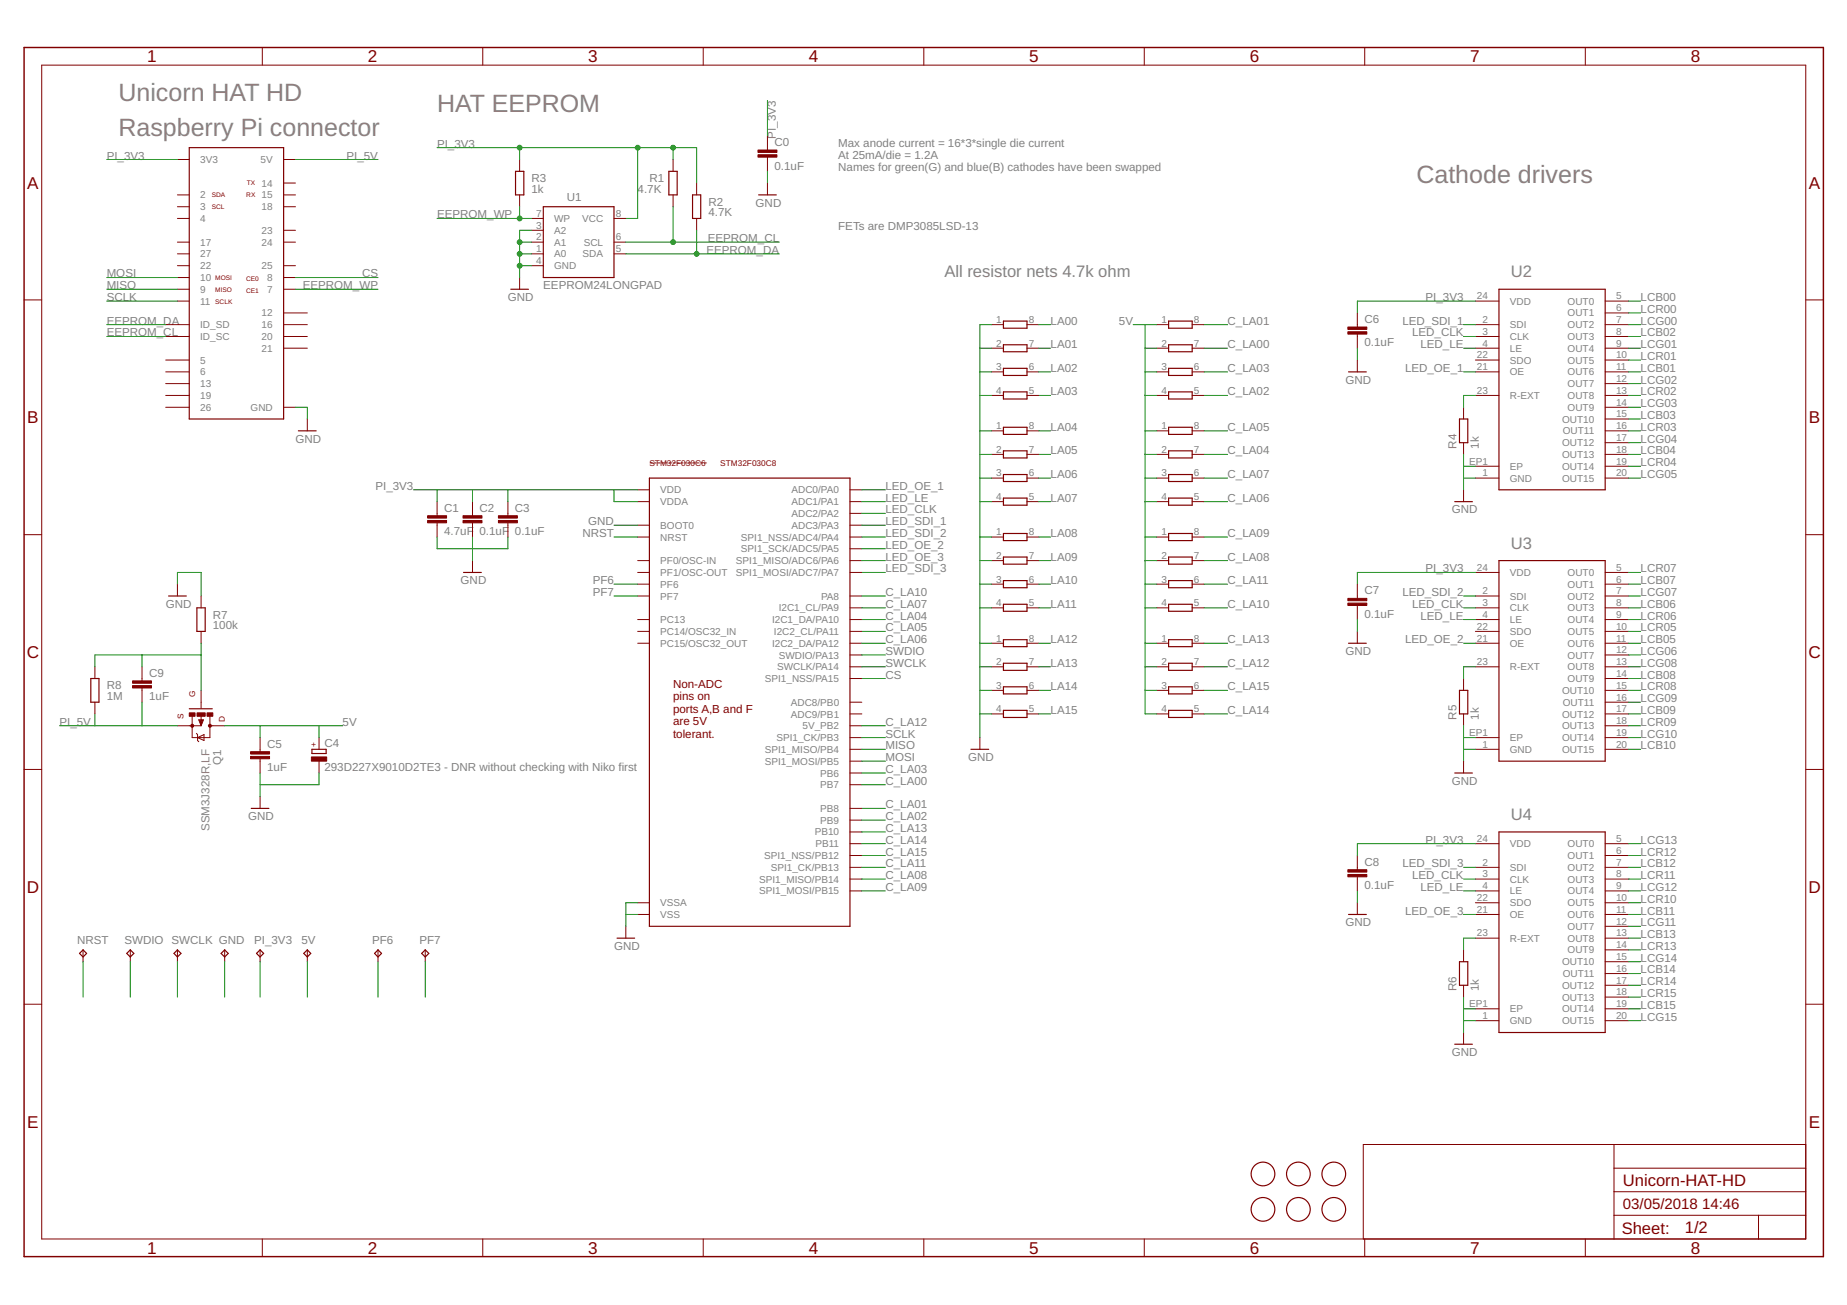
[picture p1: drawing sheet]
<svg xmlns="http://www.w3.org/2000/svg" width="297mm" height="210mm" viewBox="0 0 297 210" stroke-linecap="round" stroke-linejoin="round" font-family="sans-serif">
<g fill="none" stroke="#800000" stroke-width=".16">
<path d="M6.7 10.5h283.7v188.8h-283.7zM42.2 7.6v2.9M77.6 7.6v2.9M113.1 7.6v2.9M148.6 7.6v2.9M184 7.6v2.9M219.5 7.6v2.9M255 7.6v2.9M28.5 25.7h1.9M28.5 31.3h1.9M28.5 33.3h1.9M28.5 35.1h1.9"/>
<path d="M28.5 38.9h1.9M45.6 25.7h1.9M45.6 31.3h1.9M45.6 33.3h1.9M45.6 29.4h1.9M45.6 38.9h1.9M45.6 37h1.9M83.6 25.7v1.9M83.6 31.3v2M85.5 35.1h1.9M85.5 38.9h1.9M85.5 37h1.9"/>
<path d="M98.7 35.1h1.9M98.7 38.9h1.9M108.2 25.7v1.9M108.2 31.3v2M112 29.4v1.9M112 35.1v1.9M123.4 21.9v2.2M123.4 25.3v2.3M123.4 29.4v1.9M3.9 48.2h2.8M26.6 52.2h3.8M26.6 54.1h3.8"/>
<path d="M26.6 57.9h3.8M26.6 59.8h3.8M28.5 40.8h1.9M28.5 42.7h1.9M28.5 44.6h1.9M28.5 46.5h1.9M28.5 48.4h1.9M45.6 42.7h1.9M45.6 44.6h1.9M45.6 46.5h1.9M45.6 52.2h3.8M45.6 54.1h3.8"/>
<path d="M45.6 56h3.8M45.6 50.3h3.8M83.6 44.6v1.9M85.5 40.8h1.9M85.5 42.7h1.9M98.7 40.8h1.9M159.5 52.2h1.9M159.5 59.8h1.9M159.5 56h1.9M165.2 52.2h1.9M165.2 59.8h1.9M165.2 56h1.9"/>
<path d="M186 52.2h1.9M186 59.8h1.9M186 56h1.9M191.7 52.2h1.9M191.7 59.8h1.9M191.7 56h1.9M218.3 50.3v2.3M218.3 53.7v2.3M218.3 57.9v1.9M237.3 48.4h3.8M237.3 52.2h3.8M237.3 54.1h3.8"/>
<path d="M237.3 57.9h3.8M237.3 59.8h3.8M237.3 56h3.8M258.1 48.4h3.8M258.1 52.2h3.8M258.1 54.1h3.8M258.1 57.9h3.8M258.1 59.8h3.8M258.1 56h3.8M258.1 50.3h3.8M290.4 48.2h2.8M26.6 65.5h3.8"/>
<path d="M26.6 61.7h3.8M26.6 63.6h3.8M45.6 65.5h1.9M49.4 67.4v1.9M102.6 78.8h1.8M136.7 78.8h1.9M159.5 63.6h1.9M159.5 76.9h1.9M159.5 69.3h1.9M159.5 73.1h1.9M165.2 63.6h1.9M165.2 76.9h1.9"/>
<path d="M165.2 69.3h1.9M165.2 73.1h1.9M186 63.6h1.9M186 76.9h1.9M186 69.3h1.9M186 73.1h1.9M191.7 63.6h1.9M191.7 76.9h1.9M191.7 69.3h1.9M191.7 73.1h1.9M235.4 65.5v1.9M235.4 71.2v1.9"/>
<path d="M235.4 78.8v1.9M237.3 63.6h3.8M237.3 76.9h3.8M237.3 75h3.8M258.1 65.5h3.8M258.1 61.7h3.8M258.1 63.6h3.8M258.1 76.9h3.8M258.1 67.4h3.8M258.1 69.3h3.8M258.1 71.2h3.8M258.1 73.1h3.8"/>
<path d="M258.1 75h3.8M3.9 86h2.8M28.5 94v1.9M32.3 95.9v1.9M70.3 80.7v2.3M70.3 84.1v2.3M76 80.7v2.3M76 84.1v2.3M76 90.2v1.9M81.7 80.7v2.3M81.7 84.1v2.3M102.6 92.1h1.8"/>
<path d="M102.6 95.9h1.8M102.6 99.7h1.8M102.6 94h1.8M102.6 80.7h1.8M102.6 84.5h1.8M102.6 86.4h1.8M102.6 90.2h1.8M136.7 92.1h1.9M136.7 95.9h1.9M136.7 97.8h1.9M136.7 99.7h1.9M136.7 80.7h1.9"/>
<path d="M136.7 82.6h1.9M136.7 84.5h1.9M136.7 86.4h1.9M136.7 88.3h1.9M136.7 90.2h1.9M159.5 97.8h1.9M159.5 94h1.9M159.5 80.7h1.9M159.5 86.4h1.9M159.5 90.2h1.9M165.2 97.8h1.9M165.2 94h1.9"/>
<path d="M165.2 80.7h1.9M165.2 86.4h1.9M165.2 90.2h1.9M186 97.8h1.9M186 94h1.9M186 80.7h1.9M186 86.4h1.9M186 90.2h1.9M191.7 97.8h1.9M191.7 94h1.9M191.7 80.7h1.9M191.7 86.4h1.9"/>
<path d="M191.7 90.2h1.9M218.3 94v2.2M218.3 97.4v2.3M237.3 92.1h3.8M237.3 95.9h3.8M237.3 97.8h3.8M237.3 99.7h3.8M258.1 92.1h3.8M258.1 95.9h3.8M258.1 97.8h3.8M258.1 99.7h3.8M258.1 94h3.8"/>
<path d="M290.4 86h2.8M15.3 107.3v1.8M15.3 112.9v1.9M22.8 107.3v2.2M22.8 110.7v2.2M28.5 116.7h3.8M30.9 115.2v3.4h2.9v-3.4M31.6 118l.2 .2v.9l.2 .2M31.8 118.6l1-.4v.9zM32 115.8h.7l-.4 .9zM32.3 101.6v1.9M32.3 111v2.9"/>
<path d="M32.3 115.2v.7M33.8 116.7h2.3M41.8 118.6v2.3M51.3 118.6v1.9M102.6 101.6h1.8M102.6 103.5h1.8M136.7 101.6h1.9M136.7 103.5h1.9M136.7 107.3h1.9M136.7 105.3h1.9M136.7 109.1h1.9M136.7 112.9h1.9"/>
<path d="M136.7 114.8h1.9M136.7 116.7h1.9M136.7 118.6h1.9M157.6 118.6v1.9M159.5 103.5h1.9M159.5 107.3h1.9M159.5 111h1.9M159.5 114.8h1.9M165.2 103.5h1.9M165.2 107.3h1.9M165.2 111h1.9M165.2 114.8h1.9"/>
<path d="M186 103.5h1.9M186 107.3h1.9M186 111h1.9M186 114.8h1.9M191.7 103.5h1.9M191.7 107.3h1.9M191.7 111h1.9M191.7 114.8h1.9M218.3 101.6v1.9M235.4 109.1v1.9M235.4 114.8v1.9M237.3 101.6h3.8"/>
<path d="M237.3 103.5h3.8M237.3 107.3h3.8M237.3 118.6h3.8M258.1 101.6h3.8M258.1 103.5h3.8M258.1 107.3h3.8M258.1 105.3h3.8M258.1 109.1h3.8M258.1 111h3.8M258.1 112.9h3.8M258.1 114.8h3.8M258.1 116.7h3.8"/>
<path d="M258.1 118.6h3.8M3.9 123.8h2.8M41.8 122v2.3M41.8 128.1v1.9M51.3 122.4v1.9M136.7 120.5h1.9M136.7 135.7h1.9M136.7 139.5h1.9M136.7 137.6h1.9M136.7 122.4h1.9M136.7 124.3h1.9M136.7 126.2h1.9"/>
<path d="M136.7 130h1.9M136.7 131.9h1.9M136.7 133.8h1.9M218.3 137.6v2.3M235.4 122.4v1.9M237.3 120.5h3.8M237.3 135.7h3.8M237.3 139.5h3.8M258.1 120.5h3.8M258.1 135.7h3.8M258.1 139.5h3.8M258.1 137.6h3.8"/>
<path d="M290.4 123.8h2.8M13.4 152.8v1.9M21 152.8v1.9M28.5 152.8v1.9M36.1 152.8v1.9M41.8 152.8v1.9M49.4 152.8v1.9M60.8 152.8v1.9M68.4 152.8v1.9M100.6 149v1.9M102.6 145.2h1.8M102.6 147.1h1.8"/>
<path d="M136.7 141.4h1.9M136.7 143.3h1.9M218.3 141v2.3M218.3 145.2v1.9M235.4 152.8v1.9M235.4 158.5v1.9M237.3 141.4h3.8M237.3 143.3h3.8M237.3 145.2h3.8M237.3 147.1h3.8M237.3 150.9h3.8M258.1 141.4h3.8"/>
<path d="M258.1 143.3h3.8M258.1 145.2h3.8M258.1 147.1h3.8M258.1 150.9h3.8M258.1 149h3.8M258.1 152.8h3.8M258.1 154.7h3.8M258.1 156.6h3.8M258.1 158.5h3.8M3.9 161.5h2.8M235.4 166.1v1.9M237.3 164.2h3.8"/>
<path d="M237.3 162.3h3.8M258.1 164.2h3.8M258.1 160.4h3.8M258.1 162.3h3.8M290.4 161.5h2.8M42.2 199.3v2.8M77.6 199.3v2.8M113.1 199.3v2.8M148.6 199.3v2.8M184 199.3v2.8M219.5 199.3v2.8M255 199.3v2.8"/>
<path d="M259.6 195.5h30.8M259.6 184.1v15.2M259.6 191.7h30.8M259.6 187.9h30.8M282.8 195.5v3.8M290.4 184.1h-71.2v15.2"/>
</g>
<path d="M3.9 7.6h289.3v194.5h-289.3zM32.2 115.9l.1 .6 .2-.6h-.2v.2" fill="none" stroke="#800000" stroke-width=".23"/>
<g fill="none" stroke="#800000" stroke-width=".19">
<path d="M30.4 23.7h15.2v43.7h-15.2zM82.9 27.6h1.3v3.7h-1.3zM87.4 33.3h11.3v11.3h-11.3zM107.6 27.6h1.3v3.7h-1.3zM111.4 31.3h1.3v3.8h-1.3zM122 31.3h2.8M82.1 46.5h2.9M161.4 51.6h3.8v1.2h-3.8zM161.4 55.5h3.8v1.1h-3.8zM161.4 59.2h3.8v1.2h-3.8zM187.9 51.6h3.8v1.2h-3.8zM187.9 55.5h3.8v1.1h-3.8z"/>
<path d="M187.9 59.2h3.8v1.2h-3.8zM216.9 59.8h2.8M241.1 46.5h17v32.3h-17zM48 69.3h2.8M104.4 76.9h32.3v72.1h-32.3zM161.4 63h3.8v1.2h-3.8zM161.4 68.7h3.8v1.2h-3.8zM161.4 72.5h3.8v1.2h-3.8zM161.4 76.3h3.8v1.1h-3.8zM187.9 63h3.8v1.2h-3.8zM187.9 68.7h3.8v1.2h-3.8zM187.9 72.5h3.8v1.2h-3.8z"/>
<path d="M187.9 76.3h3.8v1.1h-3.8zM234.7 67.4h1.4v3.8h-1.4zM27.1 95.9h2.9M31.7 97.8h1.3v3.8h-1.3zM74.5 92.1h2.9M161.4 80.1h3.8v1.2h-3.8zM161.4 85.8h3.8v1.2h-3.8zM161.4 89.6h3.8v1.1h-3.8zM161.4 93.4h3.8v1.1h-3.8zM161.4 97.2h3.8v1.1h-3.8zM187.9 80.1h3.8v1.2h-3.8zM187.9 85.8h3.8v1.2h-3.8z"/>
<path d="M187.9 89.6h3.8v1.1h-3.8zM187.9 93.4h3.8v1.1h-3.8zM187.9 97.2h3.8v1.1h-3.8zM234 80.7h2.8M241.1 90.2h17v32.2h-17zM14.6 109.1h1.3v3.8h-1.3zM30.4 114h3.7M161.4 102.9h3.8v1.1h-3.8zM161.4 106.7h3.8v1.1h-3.8zM161.4 110.5h3.8v1.1h-3.8zM161.4 114.3h3.8v1.1h-3.8zM187.9 102.9h3.8v1.1h-3.8z"/>
<path d="M187.9 106.7h3.8v1.1h-3.8zM187.9 110.5h3.8v1.1h-3.8zM187.9 114.3h3.8v1.1h-3.8zM216.9 103.5h2.8M234.7 111h1.4v3.8h-1.4zM40.4 130h2.8M50.2 120.5h2.3v.7h-2.3zM156.1 120.5h2.9M234 124.3h2.8M241.1 133.8h17v32.3h-17zM12.8 153.4l.6-.6 .5 .6-.5 .5zM20.4 153.4l.6-.6 .5 .6-.5 .5z"/>
<path d="M28.5 152.8l.6 .6-.6 .5-.5-.5zM35.6 153.4l.5-.6 .6 .6-.6 .5zM41.3 153.4l.5-.6 .6 .6-.6 .5zM49.4 152.8l.6 .6-.6 .5-.5-.5zM60.8 152.8l.6 .6-.6 .5-.6-.5zM68.4 152.8l.6 .6-.6 .5-.6-.5zM99.2 150.9h2.9M216.9 147.1h2.8M234.7 154.7h1.4v3.8h-1.4zM234 168h2.8"/>
<circle cx="203.1" cy="188.8" r="1.91"/>
<circle cx="203.1" cy="194.5" r="1.91"/>
<circle cx="208.8" cy="188.8" r="1.91"/>
<circle cx="208.8" cy="194.5" r="1.91"/>
<circle cx="214.5" cy="188.8" r="1.91"/>
<circle cx="214.5" cy="194.5" r="1.91"/>
</g>
<g fill="#800000" stroke="#800000" stroke-width=".16">
<path d="M121.9 24.9h3v.4h-3z"/>
<path d="M121.9 24.1h3v.4h-3z"/>
<path d="M68.8 83.7h3v.4h-3z"/>
<path d="M68.8 83h3v.3h-3z"/>
<path d="M74.5 83.7h3v.4h-3z"/>
<path d="M74.5 83h3v.3h-3z"/>
<path d="M80.2 83.7h3v.4h-3z"/>
<path d="M80.2 83h3v.3h-3z"/>
<path d="M40.3 121.7h3v.3h-3z"/>
<path d="M40.3 120.9h3v.4h-3z"/>
<path d="M216.8 53.4h3v.3h-3z"/>
<path d="M216.8 52.6h3v.4h-3z"/>
<path d="M216.8 97h3v.4h-3z"/>
<path d="M216.8 96.2h3v.4h-3z"/>
<path d="M216.8 140.7h3v.3h-3z"/>
<path d="M216.8 139.9h3v.4h-3z"/>
<path d="M50.1 121.8h2.4v.6h-2.4z"/>
<path d="M30.4 114.7h1v.5h-1z"/>
<path d="M33.3 114.7h.9v.5h-.9z"/>
<path d="M31.7 114.7h1.3v.5h-1.3z"/>
<path d="M21.3 110.3h3.1v.4h-3.1z"/>
<path d="M21.3 109.5h3.1v.4h-3.1z"/>
</g>
<g fill="#800000" stroke="#800000" stroke-width=".16">
<path d="M30.7 116.6l.2-.1 .2 .1v.3l-.2 .1-.2-.1z" fill-rule="evenodd"/>
<circle cx="33.8" cy="116.7" r=".25"/>
</g>
<g fill="none" stroke="#008000" stroke-width=".16">
<path d="M123.4 16.2v5.7M17.2 25.7h11.3M47.5 25.7h13.3M70.3 35.1h15.2M70.3 23.7h41.7v5.7M83.6 23.7v2M83.6 33.3v1.8M83.6 38.9h1.9M85.5 37h-1.9v7.6M100.6 38.9h24.7M102.6 23.7v11.4h-2M108.2 23.7v2"/>
<path d="M108.2 33.3v5.6M112 37v3.8M123.4 27.6v1.8M17.2 52.2h9.4M17.2 46.5h11.3M17.2 54.1h9.4M17.2 48.4h11.3M17.2 44.6h11.3M47.5 46.5h13.3M47.5 44.6h13.3M83.6 42.7h1.9M83.6 40.8h1.9"/>
<path d="M100.6 40.8h24.7M157.6 56h1.9M157.6 59.8h1.9M159.5 52.2h-1.9v66.4M167.1 52.2h1.9M167.1 56h1.9M167.1 59.8h1.9M182.2 52.2h3.8M184.1 52.2v62.6h1.9M184.1 56h1.9M184.1 59.8h1.9M193.6 52.2h3.8"/>
<path d="M193.6 56h3.8M193.6 59.8h3.8M218.3 56v1.9M235.4 52.2h1.9M235.4 56h1.9M235.4 59.8h1.9M235.4 54.1h1.9M237.3 48.4h-19v1.9M261.9 52.2h1.9M261.9 56h1.9M261.9 59.8h1.9M261.9 54.1h1.9"/>
<path d="M261.9 48.4h1.9M261.9 50.3h1.9M261.9 57.9h1.9M47.5 65.5h1.9v1.9M66.5 78.8h36.1M70.3 78.8v1.9M76 78.8v1.9M81.7 78.8v1.9M98.7 78.8v1.9h3.9M138.6 78.8h3.8M157.6 76.9h1.9M157.6 63.6h1.9"/>
<path d="M157.6 69.3h1.9M157.6 73.1h1.9M167.1 76.9h1.9M167.1 63.6h1.9M167.1 69.3h1.9M167.1 73.1h1.9M184.1 76.9h1.9M184.1 63.6h1.9M184.1 69.3h1.9M184.1 73.1h1.9M193.6 76.9h3.8M193.6 63.6h3.8"/>
<path d="M193.6 69.3h3.8M193.6 73.1h3.8M235.4 73.1v5.7M235.4 76.9h1.9M235.4 75h1.9M237.3 63.6h-1.9v1.9M261.9 65.5h1.9M261.9 76.9h1.9M261.9 75h1.9M261.9 63.6h1.9M261.9 69.3h1.9M261.9 73.1h1.9"/>
<path d="M261.9 67.4h1.9M261.9 71.2h1.9M261.9 61.7h1.9M28.5 94v-1.9h3.8v3.8M70.3 86.4v1.9h11.4v-1.9M76 86.4v3.8M98.7 86.4h3.9M98.7 94h3.9M98.7 84.5h3.9M98.7 95.9h3.9M138.6 88.3h3.8M138.6 80.7h3.8"/>
<path d="M138.6 86.4h3.8M138.6 90.2h3.8M138.6 97.8h3.8M138.6 84.5h3.8M138.6 92.1h3.8M138.6 82.6h3.8M138.6 99.7h3.8M138.6 95.9h3.8M157.6 80.7h1.9M157.6 86.4h1.9M157.6 90.2h1.9M157.6 94h1.9"/>
<path d="M157.6 97.8h1.9M167.1 80.7h1.9M167.1 86.4h1.9M167.1 90.2h1.9M167.1 94h1.9M167.1 97.8h1.9M184.1 80.7h1.9M184.1 86.4h1.9M184.1 90.2h1.9M184.1 94h1.9M184.1 97.8h1.9M193.6 80.7h3.8"/>
<path d="M193.6 86.4h3.8M193.6 90.2h3.8M193.6 94h3.8M193.6 97.8h3.8M218.3 99.7v1.9M235.4 97.8h1.9M235.4 99.7h1.9M235.4 95.9h1.9M237.3 92.1h-19v1.9M261.9 94h1.9M261.9 97.8h1.9M261.9 92.1h1.9"/>
<path d="M261.9 99.7h1.9M261.9 95.9h1.9M9.6 116.7h18.9M15.3 114.8v1.9M22.8 105.3v2M22.8 112.9v3.8M32.3 103.5v7.5M32.3 105.3h-17v2M36.1 116.7h19M41.8 116.7v1.9M51.3 116.7v1.9M138.6 118.6h3.8"/>
<path d="M138.6 103.5h3.8M138.6 107.3h3.8M138.6 116.7h3.8M138.6 109.1h3.8M138.6 101.6h3.8M138.6 105.3h3.8M157.6 114.8h1.9M157.6 103.5h1.9M157.6 107.3h1.9M157.6 111h1.9M167.1 114.8h1.9M167.1 103.5h1.9"/>
<path d="M167.1 107.3h1.9M167.1 111h1.9M184.1 103.5h1.9M184.1 107.3h1.9M184.1 111h1.9M193.6 114.8h3.8M193.6 103.5h3.8M193.6 107.3h3.8M193.6 111h3.8M235.4 116.7v5.7M235.4 118.6h1.9M235.4 103.5h1.9"/>
<path d="M237.3 107.3h-1.9v1.8M261.9 118.6h1.9M261.9 114.8h1.9M261.9 103.5h1.9M261.9 107.3h1.9M261.9 111h1.9M261.9 116.7h1.9M261.9 109.1h1.9M261.9 101.6h1.9M261.9 112.9h1.9M261.9 105.3h1.9M41.8 124.3v3.8"/>
<path d="M51.3 124.3v1.9h-9.5M138.6 120.5h3.8M138.6 126.2h3.8M138.6 135.7h3.8M138.6 122.4h3.8M138.6 137.6h3.8M138.6 139.5h3.8M138.6 130h3.8M138.6 124.3h3.8M138.6 133.8h3.8M138.6 131.9h3.8M235.4 120.5h1.9"/>
<path d="M235.4 139.5h1.9M237.3 135.7h-19v1.9M261.9 120.5h1.9M261.9 135.7h1.9M261.9 137.6h1.9M261.9 139.5h1.9M13.4 154.7v5.7M21 154.7v5.7M28.5 154.7v5.7M36.1 154.7v5.7M41.8 154.7v5.7M49.4 154.7v5.7"/>
<path d="M60.8 154.7v5.7M68.4 154.7v5.7M100.6 147.1h2M102.6 145.2h-2v3.8M138.6 141.4h3.8M138.6 143.3h3.8M218.3 143.3v1.9M235.4 147.1h1.9M235.4 141.4h1.9M235.4 143.3h1.9M237.3 150.9h-1.9v1.9M261.9 145.2h1.9"/>
<path d="M261.9 147.1h1.9M261.9 141.4h1.9M261.9 143.3h1.9M261.9 150.9h1.9M261.9 149h1.9M261.9 152.8h1.9M261.9 154.7h1.9M261.9 156.6h1.9M261.9 158.5h1.9M235.4 164.2h1.9M235.4 160.4v5.7M235.4 162.3h1.9"/>
<path d="M261.9 164.2h1.9M261.9 162.3h1.9M261.9 160.4h1.9"/>
</g>
<g fill="#008000" stroke="#008000" stroke-width=".16">
<circle cx="83.6" cy="42.7" r=".38"/>
<circle cx="83.6" cy="40.8" r=".38"/>
<circle cx="83.6" cy="38.9" r=".38"/>
<circle cx="83.6" cy="35.1" r=".38"/>
<circle cx="108.2" cy="38.9" r=".38"/>
<circle cx="112" cy="40.8" r=".38"/>
<circle cx="108.2" cy="23.7" r=".38"/>
<circle cx="102.6" cy="23.7" r=".38"/>
<circle cx="83.6" cy="23.7" r=".38"/>
</g>
<g font-size="4" fill="#808080">
<text x="19.1" y="16.2">Unicorn HAT HD</text>
<text x="19.1" y="21.9">Raspberry Pi connector</text>
<text x="70.3" y="18.1">HAT EEPROM</text>
<text x="227.8" y="29.5">Cathode drivers</text>
</g>
<g font-size="2.8" fill="#800000">
<text x="23.7" y="10">1</text>
<text x="59.1" y="10">2</text>
<text x="94.6" y="10">3</text>
<text x="130.1" y="10">4</text>
<text x="165.5" y="10">5</text>
<text x="201" y="10">6</text>
<text x="236.5" y="10">7</text>
<text x="271.9" y="10">8</text>
<text x="4.4" y="30.3">A</text>
<text x="290.9" y="30.3">A</text>
<text x="4.4" y="68.1">B</text>
<text x="290.9" y="68.1">B</text>
<text x="4.3" y="105.8">C</text>
<text x="290.8" y="105.8">C</text>
<text x="4.3" y="143.6">D</text>
<text x="290.8" y="143.6">D</text>
<text x="4.4" y="181.4">E</text>
<text x="290.9" y="181.4">E</text>
<text x="23.7" y="201.7">1</text>
<text x="59.1" y="201.7">2</text>
<text x="94.6" y="201.7">3</text>
<text x="130.1" y="201.7">4</text>
<text x="165.5" y="201.7">5</text>
<text x="201" y="201.7">6</text>
<text x="236.5" y="201.7">7</text>
<text x="271.9" y="201.7">8</text>
</g>
<g font-size="2.7" fill="#808080">
<text x="151.9" y="44.6">All resistor nets 4.7k ohm</text>
<text x="243" y="44.6">U2</text>
<text x="243" y="88.3">U3</text>
<text x="243" y="131.9">U4</text>
</g>
<g font-size="2.7" fill="#800000">
<text x="261" y="190.7">Unicorn-HAT-HD</text>
<text x="260.8" y="198.4">Sheet:</text>
<text x="271" y="198.3">1/2</text>
</g>
<g font-size="2.4" fill="#800000">
<text x="261" y="194.5">03/05/2018</text>
<text x="273.7" y="194.5">14:46</text>
</g>
<g font-size="1.9" fill="#808080">
<text x="70.3" y="23.8">PI_3V3</text>
<text x="124.6" y="23.5">C0</text>
<text x="124.8" y="22.3" transform="rotate(-90 124.8 22.3)">PI_3V3</text>
<text x="134.8" y="23.6">Max anode current = 16*3*single die current</text>
<text x="17.2" y="25.7">PI_3V3</text>
<text x="55.7" y="25.7">PI_5V</text>
<text x="85.5" y="29.3">R3</text>
<text x="104.4" y="29.3">R1</text>
<text x="124.6" y="27.3">0.1uF</text>
<text x="134.8" y="25.6">At 25mA/die = 1.2A</text>
<text x="134.8" y="27.6">Names for green(G) and blue(B) cathodes have been swapped</text>
<text x="70.3" y="35.1">EEPROM_WP</text>
<text x="85.5" y="31">1k</text>
<text x="91.2" y="32.3">U1</text>
<text x="102.5" y="31">4.7K</text>
<text x="113.9" y="34.8">4.7K</text>
<text x="113.9" y="33.1">R2</text>
<text x="121.5" y="33.2">GND</text>
<text x="113.6" y="40.8">EEPROM_DA</text>
<text x="113.8" y="38.9">EEPROM_CL</text>
<text x="134.8" y="36.9">FETs are DMP3085LSD-13</text>
<text x="17.2" y="44.6">MOSI</text>
<text x="17.2" y="46.5">MISO</text>
<text x="48.7" y="46.5">EEPROM_WP</text>
<text x="58.2" y="44.6">CS</text>
<text x="87.4" y="46.5">EEPROM24LONGPAD</text>
<text x="17.2" y="52.2">EEPROM_DA</text>
<text x="17.2" y="48.4">SCLK</text>
<text x="81.7" y="48.4">GND</text>
<text x="169" y="52.2">LA00</text>
<text x="180" y="52.2">5V</text>
<text x="197.4" y="52.2">C_LA01</text>
<text x="219.4" y="51.9">C6</text>
<text x="225.5" y="52.2">LED_SDI_1</text>
<text x="229.3" y="48.4">PI_3V3</text>
<text x="263.8" y="48.4">LCB00</text>
<text x="263.8" y="50.3">LCR00</text>
<text x="263.8" y="52.2">LCG00</text>
<text x="17.2" y="54.1">EEPROM_CL</text>
<text x="169" y="56">LA01</text>
<text x="169" y="59.8">LA02</text>
<text x="197.4" y="56">C_LA00</text>
<text x="197.4" y="59.8">C_LA03</text>
<text x="219.4" y="55.7">0.1uF</text>
<text x="226" y="59.8">LED_OE_1</text>
<text x="227.1" y="54.1">LED_CLK</text>
<text x="228.4" y="56">LED_LE</text>
<text x="263.8" y="56">LCG01</text>
<text x="263.8" y="57.9">LCR01</text>
<text x="263.8" y="59.8">LCB01</text>
<text x="263.8" y="54.1">LCB02</text>
<text x="169" y="63.6">LA03</text>
<text x="197.4" y="63.6">C_LA02</text>
<text x="216.4" y="61.7">GND</text>
<text x="263.8" y="63.6">LCR02</text>
<text x="263.8" y="65.5">LCG03</text>
<text x="263.8" y="61.7">LCG02</text>
<text x="47.5" y="71.2">GND</text>
<text x="169" y="69.3">LA04</text>
<text x="197.4" y="69.3">C_LA05</text>
<text x="263.8" y="67.4">LCB03</text>
<text x="263.8" y="69.3">LCR03</text>
<text x="263.8" y="71.2">LCG04</text>
<text x="169" y="73.1">LA05</text>
<text x="169" y="76.9">LA06</text>
<text x="197.4" y="73.1">C_LA04</text>
<text x="197.4" y="76.9">C_LA07</text>
<text x="234.3" y="72.1" transform="rotate(-90 234.3 72.1)">R4</text>
<text x="237.8" y="72.1" transform="rotate(-90 237.8 72.1)">1k</text>
<text x="263.8" y="73.1">LCB04</text>
<text x="263.8" y="75">LCR04</text>
<text x="263.8" y="76.9">LCG05</text>
<text x="60.4" y="78.8">PI_3V3</text>
<text x="71.4" y="82.3">C1</text>
<text x="77.1" y="82.3">C2</text>
<text x="82.8" y="82.3">C3</text>
<text x="142.4" y="82.6">LED_CLK</text>
<text x="142.4" y="80.7">LED_LE</text>
<text x="142.4" y="78.8">LED_OE_1</text>
<text x="169" y="80.7">LA07</text>
<text x="197.4" y="80.7">C_LA06</text>
<text x="233.5" y="82.6">GND</text>
<text x="71.4" y="86.1">4.7uF 0.1uF 0.1uF</text>
<text x="93.7" y="86.4">NRST</text>
<text x="94.6" y="84.5">GND</text>
<text x="142.4" y="84.5">LED_SDI_1</text>
<text x="142.4" y="86.4">LED_SDI_2</text>
<text x="142.4" y="88.3">LED_OE_2</text>
<text x="169" y="86.4">LA08</text>
<text x="197.4" y="86.4">C_LA09</text>
<text x="74.1" y="94">GND</text>
<text x="95.3" y="95.9">PF7</text>
<text x="95.3" y="94">PF6</text>
<text x="142.4" y="92.1">LED_SDI_3</text>
<text x="142.4" y="95.9">C_LA10</text>
<text x="142.4" y="90.2">LED_OE_3</text>
<text x="169" y="90.2">LA09</text>
<text x="169" y="94">LA10</text>
<text x="197.4" y="90.2">C_LA08</text>
<text x="197.4" y="94">C_LA11</text>
<text x="219.4" y="95.6">C7</text>
<text x="225.5" y="95.9">LED_SDI_2</text>
<text x="229.3" y="92.1">PI_3V3</text>
<text x="263.8" y="92.1">LCR07</text>
<text x="263.8" y="94">LCB07</text>
<text x="263.8" y="95.9">LCG07</text>
<text x="26.6" y="97.8">GND</text>
<text x="34.2" y="101.2">100k</text>
<text x="34.2" y="99.5">R7</text>
<text x="142.4" y="99.7">C_LA04</text>
<text x="142.4" y="101.6">C_LA05</text>
<text x="142.4" y="97.8">C_LA07</text>
<text x="169" y="97.8">LA11</text>
<text x="197.4" y="97.8">C_LA10</text>
<text x="219.4" y="99.4">0.1uF</text>
<text x="227.1" y="97.8">LED_CLK</text>
<text x="228.4" y="99.7">LED_LE</text>
<text x="263.8" y="97.8">LCB06</text>
<text x="263.8" y="99.7">LCR06</text>
<text x="263.8" y="101.6">LCR05</text>
<text x="142.4" y="107.2">SWCLK</text>
<text x="142.4" y="105.4">SWDIO</text>
<text x="142.4" y="103.5">C_LA06</text>
<text x="169" y="103.5">LA12</text>
<text x="169" y="107.2">LA13</text>
<text x="197.4" y="103.5">C_LA13</text>
<text x="197.4" y="107.2">C_LA12</text>
<text x="216.4" y="105.4">GND</text>
<text x="226" y="103.5">LED_OE_2</text>
<text x="263.8" y="107.2">LCG08</text>
<text x="263.8" y="105.4">LCG06</text>
<text x="263.8" y="103.5">LCB05</text>
<text x="17.2" y="112.6">1M</text>
<text x="17.2" y="110.9">R8</text>
<text x="24" y="112.7">1uF</text>
<text x="24" y="108.9">C9</text>
<text x="142.4" y="109.1">CS</text>
<text x="169" y="111">LA14</text>
<text x="197.4" y="111">C_LA15</text>
<text x="263.8" y="109.1">LCB08</text>
<text x="263.8" y="111">LCR08</text>
<text x="263.8" y="112.9">LCG09</text>
<text x="9.6" y="116.7">PI_5V</text>
<text x="55.1" y="116.7">5V</text>
<text x="142.4" y="118.6">SCLK</text>
<text x="142.4" y="116.7">C_LA12</text>
<text x="169" y="114.8">LA15</text>
<text x="197.4" y="114.8">C_LA14</text>
<text x="234.3" y="115.8" transform="rotate(-90 234.3 115.8)">R5</text>
<text x="237.8" y="115.8" transform="rotate(-90 237.8 115.8)">1k</text>
<text x="263.8" y="114.8">LCB09</text>
<text x="263.8" y="116.7">LCR09</text>
<text x="263.8" y="118.6">LCG10</text>
<text x="35.6" y="123" transform="rotate(-90 35.6 123)">Q1</text>
<text x="43" y="124">1uF</text>
<text x="43" y="120.2">C5</text>
<text x="52.2" y="124">293D227X9010D2TE3 - DNR without checking with Niko first</text>
<text x="52.2" y="120.2">C4</text>
<text x="142.4" y="122.4">MOSI</text>
<text x="142.4" y="120.5">MISO</text>
<text x="142.4" y="124.3">C_LA03</text>
<text x="155.7" y="122.4">GND</text>
<text x="263.8" y="120.5">LCB10</text>
<text x="39.9" y="131.9">GND</text>
<text x="142.4" y="126.2">C_LA00</text>
<text x="142.4" y="130">C_LA01</text>
<text x="142.4" y="131.9">C_LA02</text>
<text x="233.5" y="126.2">GND</text>
<text x="33.7" y="133.7" transform="rotate(-90 33.7 133.7)">SSM3J328R,LF</text>
<text x="142.4" y="133.8">C_LA13</text>
<text x="142.4" y="137.6">C_LA15</text>
<text x="142.4" y="135.7">C_LA14</text>
<text x="229.3" y="135.7">PI_3V3</text>
<text x="263.8" y="135.7">LCG13</text>
<text x="263.8" y="137.6">LCR12</text>
<text x="142.4" y="141.4">C_LA08</text>
<text x="142.4" y="143.3">C_LA09</text>
<text x="142.4" y="139.5">C_LA11</text>
<text x="219.4" y="143">0.1uF</text>
<text x="219.4" y="139.2">C8</text>
<text x="225.5" y="139.5">LED_SDI_3</text>
<text x="227.1" y="141.4">LED_CLK</text>
<text x="228.4" y="143.3">LED_LE</text>
<text x="263.8" y="139.5">LCB12</text>
<text x="263.8" y="141.4">LCR11</text>
<text x="263.8" y="143.3">LCG12</text>
<text x="216.4" y="149">GND</text>
<text x="226" y="147.1">LED_OE_3</text>
<text x="263.8" y="145.2">LCR10</text>
<text x="263.8" y="147.1">LCB11</text>
<text x="263.8" y="149">LCG11</text>
<text x="12.4" y="151.8">NRST</text>
<text x="20" y="151.8">SWDIO SWCLK GND</text>
<text x="40.9" y="151.8">PI_3V3</text>
<text x="48.5" y="151.8">5V</text>
<text x="59.9" y="151.8">PF6</text>
<text x="67.4" y="151.8">PF7</text>
<text x="98.8" y="152.8">GND</text>
<text x="263.8" y="150.9">LCB13</text>
<text x="263.8" y="152.8">LCR13</text>
<text x="263.8" y="154.7">LCG14</text>
<text x="234.3" y="159.4" transform="rotate(-90 234.3 159.4)">R6</text>
<text x="237.8" y="159.4" transform="rotate(-90 237.8 159.4)">1k</text>
<text x="263.8" y="160.4">LCR15</text>
<text x="263.8" y="156.6">LCB14</text>
<text x="263.8" y="158.5">LCR14</text>
<text x="263.8" y="162.3">LCB15</text>
<text x="263.8" y="164.2">LCG15</text>
<text x="233.5" y="169.9">GND</text>
</g>
<g font-size="1.9" fill="#800000">
<text x="104.4" y="75">---------------</text>
<text x="108.2" y="110.7">Non-ADC</text>
<text x="108.2" y="112.7">pins on</text>
<text x="108.2" y="114.7">ports A,B and F</text>
<text x="108.2" y="116.6">are 5V</text>
<text x="108.2" y="118.6">tolerant.</text>
</g>
<g font-size="1.6" fill="#808080">
<text x="32.2" y="26.2">3V3</text>
<text x="41.9" y="26.2">5V</text>
<text x="32.2" y="31.9">2</text>
<text x="32.2" y="33.8">3</text>
<text x="32.2" y="35.7">4</text>
<text x="42.1" y="30">14</text>
<text x="42.1" y="31.9">15</text>
<text x="42.1" y="33.8">18</text>
<text x="86.2" y="34.9">7</text>
<text x="89.1" y="35.7">WP</text>
<text x="93.6" y="35.7">VCC</text>
<text x="99" y="34.9">8</text>
<text x="32.2" y="39.5">17</text>
<text x="32.2" y="41.4">27</text>
<text x="42.1" y="37.6">23</text>
<text x="42.1" y="39.5">24</text>
<text x="86.2" y="40.6">1</text>
<text x="86.2" y="38.7">2</text>
<text x="86.2" y="36.8">3</text>
<text x="89.1" y="41.4">A0</text>
<text x="89.1" y="39.5">A1</text>
<text x="89.1" y="37.6">A2</text>
<text x="93.7" y="41.4">SDA</text>
<text x="93.9" y="39.5">SCL</text>
<text x="99" y="38.7">6</text>
<text x="99" y="40.6">5</text>
<text x="32.2" y="43.3">22</text>
<text x="32.2" y="45.2">10</text>
<text x="32.2" y="47.1">9</text>
<text x="42.1" y="43.3">25</text>
<text x="43" y="45.2">8</text>
<text x="43" y="47.1">7</text>
<text x="86.2" y="42.5">4</text>
<text x="89.1" y="43.3">GND</text>
<text x="32.2" y="49">11</text>
<text x="32.2" y="52.8">ID_SD</text>
<text x="42.1" y="52.8">16</text>
<text x="42.1" y="50.9">12</text>
<text x="160.2" y="52">1</text>
<text x="165.4" y="52">8</text>
<text x="186.8" y="52">1</text>
<text x="192" y="52">8</text>
<text x="237.5" y="48.2">24</text>
<text x="238.4" y="52">2</text>
<text x="238.4" y="53.9">3</text>
<text x="242.8" y="49">VDD</text>
<text x="242.8" y="52.8">SDI</text>
<text x="252.1" y="49">OUT0</text>
<text x="252.1" y="50.9">OUT1</text>
<text x="252.1" y="52.8">OUT2</text>
<text x="259.9" y="48.2">5</text>
<text x="259.9" y="50.1">6</text>
<text x="259.9" y="52">7</text>
<text x="259.9" y="53.9">8</text>
<text x="32.2" y="54.7">ID_SC</text>
<text x="32.2" y="58.5">5</text>
<text x="42.1" y="54.7">20</text>
<text x="42.1" y="56.6">21</text>
<text x="160.2" y="55.8">2</text>
<text x="160.2" y="59.5">3</text>
<text x="165.4" y="55.8">7</text>
<text x="165.4" y="59.5">6</text>
<text x="186.8" y="55.8">2</text>
<text x="186.8" y="59.5">3</text>
<text x="192" y="55.8">7</text>
<text x="192" y="59.5">6</text>
<text x="237.5" y="57.6">22</text>
<text x="237.5" y="59.5">21</text>
<text x="238.4" y="55.8">4</text>
<text x="242.8" y="54.7">CLK</text>
<text x="242.8" y="56.6">LE</text>
<text x="242.8" y="58.5">SDO</text>
<text x="252.1" y="54.7">OUT3</text>
<text x="252.1" y="56.6">OUT4</text>
<text x="252.1" y="58.5">OUT5</text>
<text x="259.9" y="55.8">9</text>
<text x="259.9" y="57.6">10</text>
<text x="259.9" y="59.5">11</text>
<text x="32.2" y="60.4">6</text>
<text x="32.2" y="62.3">13</text>
<text x="32.2" y="64.2">19</text>
<text x="160.2" y="63.3">4</text>
<text x="165.4" y="63.3">5</text>
<text x="186.8" y="63.3">4</text>
<text x="192" y="63.3">5</text>
<text x="237.5" y="63.3">23</text>
<text x="242.8" y="60.4">OE</text>
<text x="242.8" y="64.2">R-EXT</text>
<text x="252.1" y="60.4">OUT6</text>
<text x="252.1" y="62.3">OUT7</text>
<text x="252.1" y="64.2">OUT8</text>
<text x="259.9" y="61.4">12</text>
<text x="259.9" y="63.3">13</text>
<text x="259.9" y="65.2">14</text>
<text x="32.2" y="66.1">26</text>
<text x="40.3" y="66.1">GND</text>
<text x="160.2" y="69">1</text>
<text x="165.4" y="69">8</text>
<text x="186.8" y="69">1</text>
<text x="192" y="69">8</text>
<text x="251.2" y="68">OUT10</text>
<text x="251.2" y="71.8">OUT12</text>
<text x="251.3" y="69.9">OUT11</text>
<text x="252.1" y="66.1">OUT9</text>
<text x="259.9" y="67.1">15</text>
<text x="259.9" y="69">16</text>
<text x="259.9" y="70.9">17</text>
<text x="160.2" y="72.8">2</text>
<text x="160.2" y="76.6">3</text>
<text x="165.4" y="72.8">7</text>
<text x="165.4" y="76.6">6</text>
<text x="186.8" y="72.8">2</text>
<text x="186.8" y="76.6">3</text>
<text x="192" y="72.8">7</text>
<text x="192" y="76.6">6</text>
<text x="236.3" y="74.7">EP1</text>
<text x="238.4" y="76.6">1</text>
<text x="242.8" y="77.5">GND</text>
<text x="242.8" y="75.6">EP</text>
<text x="251.2" y="73.7">OUT13</text>
<text x="251.2" y="75.6">OUT14</text>
<text x="251.2" y="77.5">OUT15</text>
<text x="259.9" y="72.8">18</text>
<text x="259.9" y="74.7">19</text>
<text x="259.9" y="76.6">20</text>
<text x="106.2" y="79.4">VDD</text>
<text x="106.2" y="81.3">VDDA</text>
<text x="127.3" y="79.4">ADC0/PA0</text>
<text x="127.3" y="81.3">ADC1/PA1</text>
<text x="127.3" y="83.2">ADC2/PA2</text>
<text x="160.2" y="80.4">4</text>
<text x="165.4" y="80.4">5</text>
<text x="186.8" y="80.4">4</text>
<text x="192" y="80.4">5</text>
<text x="106.2" y="85">BOOT0</text>
<text x="106.2" y="86.9">NRST</text>
<text x="119.2" y="86.9">SPI1_NSS/ADC4/PA4</text>
<text x="119.2" y="88.8">SPI1_SCK/ADC5/PA5</text>
<text x="127.3" y="85.1">ADC3/PA3</text>
<text x="160.2" y="86.1">1</text>
<text x="160.2" y="89.9">2</text>
<text x="165.4" y="86.1">8</text>
<text x="165.4" y="89.9">7</text>
<text x="186.8" y="86.1">1</text>
<text x="186.8" y="89.9">2</text>
<text x="192" y="86.1">8</text>
<text x="192" y="89.9">7</text>
<text x="106.2" y="94.5">PF6</text>
<text x="106.2" y="90.7">PF0/OSC-IN</text>
<text x="106.2" y="92.6">PF1/OSC-OUT</text>
<text x="118.4" y="90.7">SPI1_MISO/ADC6/PA6</text>
<text x="118.4" y="92.6">SPI1_MOSI/ADC7/PA7</text>
<text x="160.2" y="93.7">3</text>
<text x="165.4" y="93.7">6</text>
<text x="186.8" y="93.7">3</text>
<text x="192" y="93.7">6</text>
<text x="237.5" y="91.8">24</text>
<text x="238.4" y="95.6">2</text>
<text x="242.8" y="92.6">VDD</text>
<text x="252.1" y="92.6">OUT0</text>
<text x="252.1" y="94.5">OUT1</text>
<text x="259.9" y="91.8">5</text>
<text x="259.9" y="93.7">6</text>
<text x="259.9" y="95.6">7</text>
<text x="106.2" y="96.4">PF7</text>
<text x="106.2" y="100.2">PC13</text>
<text x="124.2" y="100.2">I2C1_DA/PA10</text>
<text x="125.2" y="98.3">I2C1_CL/PA9</text>
<text x="132" y="96.4">PA8</text>
<text x="160.2" y="97.5">4</text>
<text x="165.4" y="97.5">5</text>
<text x="186.8" y="97.5">4</text>
<text x="192" y="97.5">5</text>
<text x="237.5" y="101.3">22</text>
<text x="238.4" y="97.5">3</text>
<text x="238.4" y="99.4">4</text>
<text x="242.8" y="96.4">SDI</text>
<text x="242.8" y="98.3">CLK</text>
<text x="242.8" y="100.2">LE</text>
<text x="252.1" y="96.4">OUT2</text>
<text x="252.1" y="98.3">OUT3</text>
<text x="252.1" y="100.2">OUT4</text>
<text x="259.9" y="97.5">8</text>
<text x="259.9" y="99.4">9</text>
<text x="259.9" y="101.3">10</text>
<text x="106.2" y="102.1">PC14/OSC32_IN</text>
<text x="106.2" y="104">PC15/OSC32_OUT</text>
<text x="124.2" y="104">I2C2_DA/PA12</text>
<text x="124.5" y="102.1">I2C2_CL/PA11</text>
<text x="125" y="107.8">SWCLK/PA14</text>
<text x="125.2" y="105.9">SWDIO/PA13</text>
<text x="160.2" y="103.2">1</text>
<text x="160.2" y="107">2</text>
<text x="165.4" y="103.2">8</text>
<text x="165.4" y="107">7</text>
<text x="186.8" y="103.2">1</text>
<text x="186.8" y="107">2</text>
<text x="192" y="103.2">8</text>
<text x="192" y="107">7</text>
<text x="237.5" y="103.2">21</text>
<text x="237.5" y="107">23</text>
<text x="242.8" y="102.1">SDO</text>
<text x="242.8" y="104">OE</text>
<text x="242.8" y="107.8">R-EXT</text>
<text x="252.1" y="102.1">OUT5</text>
<text x="252.1" y="104">OUT6</text>
<text x="252.1" y="105.9">OUT7</text>
<text x="252.1" y="107.8">OUT8</text>
<text x="259.9" y="103.2">11</text>
<text x="259.9" y="105.1">12</text>
<text x="259.9" y="107">13</text>
<text x="123" y="109.7">SPI1_NSS/PA15</text>
<text x="127.2" y="113.5">ADC8/PB0</text>
<text x="160.2" y="110.8">3</text>
<text x="165.4" y="110.8">6</text>
<text x="186.8" y="110.8">3</text>
<text x="192" y="110.8">6</text>
<text x="251.2" y="111.6">OUT10</text>
<text x="251.3" y="113.5">OUT11</text>
<text x="252.1" y="109.7">OUT9</text>
<text x="259.9" y="108.9">14</text>
<text x="259.9" y="110.8">15</text>
<text x="259.9" y="112.7">16</text>
<text x="124.9" y="119.2">SPI1_CK/PB3</text>
<text x="127.2" y="115.4">ADC9/PB1</text>
<text x="129.1" y="117.3">5V_PB2</text>
<text x="160.2" y="114.6">4</text>
<text x="165.4" y="114.6">5</text>
<text x="186.8" y="114.6">4</text>
<text x="192" y="114.6">5</text>
<text x="236.3" y="118.4">EP1</text>
<text x="242.8" y="119.2">EP</text>
<text x="251.2" y="115.4">OUT12</text>
<text x="251.2" y="117.3">OUT13</text>
<text x="251.2" y="119.2">OUT14</text>
<text x="259.9" y="114.6">17</text>
<text x="259.9" y="116.5">18</text>
<text x="259.9" y="118.4">19</text>
<text x="123" y="121.1">SPI1_MISO/PB4</text>
<text x="123" y="123">SPI1_MOSI/PB5</text>
<text x="131.9" y="124.9">PB6</text>
<text x="238.4" y="120.3">1</text>
<text x="242.8" y="121.1">GND</text>
<text x="251.2" y="121.1">OUT15</text>
<text x="259.9" y="120.3">20</text>
<text x="131.9" y="126.8">PB7</text>
<text x="131.9" y="130.6">PB8</text>
<text x="131" y="134.4">PB10</text>
<text x="131.1" y="136.3">PB11</text>
<text x="131.9" y="132.5">PB9</text>
<text x="237.5" y="135.4">24</text>
<text x="242.8" y="136.3">VDD</text>
<text x="252.1" y="136.3">OUT0</text>
<text x="259.9" y="135.4">5</text>
<text x="259.9" y="137.3">6</text>
<text x="122.1" y="142">SPI1_MISO/PB14</text>
<text x="122.1" y="143.9">SPI1_MOSI/PB15</text>
<text x="122.9" y="138.2">SPI1_NSS/PB12</text>
<text x="124" y="140.1">SPI1_CK/PB13</text>
<text x="238.4" y="139.2">2</text>
<text x="238.4" y="141.1">3</text>
<text x="238.4" y="143">4</text>
<text x="242.8" y="140.1">SDI</text>
<text x="242.8" y="142">CLK</text>
<text x="242.8" y="143.9">LE</text>
<text x="252.1" y="138.2">OUT1</text>
<text x="252.1" y="140.1">OUT2</text>
<text x="252.1" y="142">OUT3</text>
<text x="252.1" y="143.9">OUT4</text>
<text x="259.9" y="139.2">7</text>
<text x="259.9" y="141.1">8</text>
<text x="259.9" y="143">9</text>
<text x="106.2" y="147.7">VSS</text>
<text x="106.2" y="145.8">VSSA</text>
<text x="237.5" y="144.9">22</text>
<text x="237.5" y="146.8">21</text>
<text x="242.8" y="145.8">SDO</text>
<text x="242.8" y="147.7">OE</text>
<text x="252.1" y="145.8">OUT5</text>
<text x="252.1" y="147.7">OUT6</text>
<text x="252.1" y="149.6">OUT7</text>
<text x="259.9" y="144.9">10</text>
<text x="259.9" y="146.8">11</text>
<text x="259.9" y="148.7">12</text>
<text x="237.5" y="150.6">23</text>
<text x="242.8" y="151.5">R-EXT</text>
<text x="251.2" y="155.3">OUT10</text>
<text x="252.1" y="151.5">OUT8</text>
<text x="252.1" y="153.4">OUT9</text>
<text x="259.9" y="150.6">13</text>
<text x="259.9" y="152.5">14</text>
<text x="259.9" y="154.4">15</text>
<text x="251.2" y="159.1">OUT12</text>
<text x="251.2" y="161">OUT13</text>
<text x="251.3" y="157.2">OUT11</text>
<text x="259.9" y="156.3">16</text>
<text x="259.9" y="158.2">17</text>
<text x="259.9" y="160.1">18</text>
<text x="236.3" y="162">EP1</text>
<text x="238.4" y="163.9">1</text>
<text x="242.8" y="164.7">GND</text>
<text x="242.8" y="162.8">EP</text>
<text x="251.2" y="162.8">OUT14</text>
<text x="251.2" y="164.7">OUT15</text>
<text x="259.9" y="162">19</text>
<text x="259.9" y="163.9">20</text>
</g>
<g font-size="1.3" fill="#800000">
<text x="104.4" y="75">STM32F030C6</text>
<text x="115.8" y="75">STM32F030C8</text>
<text x="31.4" y="112.1" transform="rotate(-90 31.4 112.1)">G</text>
<text x="29.5" y="115.7" transform="rotate(-90 29.5 115.7)">S</text>
<text x="36.1" y="116.2" transform="rotate(-90 36.1 116.2)">D</text>
<text x="50.9" y="120.2" transform="rotate(-90 50.9 120.2)">+</text>
</g>
<g font-size="1.1" fill="#800000">
<text x="39.7" y="29.8">TX</text>
<text x="34" y="31.7">SDA</text>
<text x="34" y="33.6">SCL</text>
<text x="39.6" y="31.7">RX</text>
<text x="34.6" y="45">MOSI</text>
<text x="34.6" y="46.9">MISO</text>
<text x="39.6" y="45.2">CE0</text>
<text x="39.6" y="47.1">CE1</text>
<text x="34.6" y="48.8">SCLK</text>
</g>
</svg>
